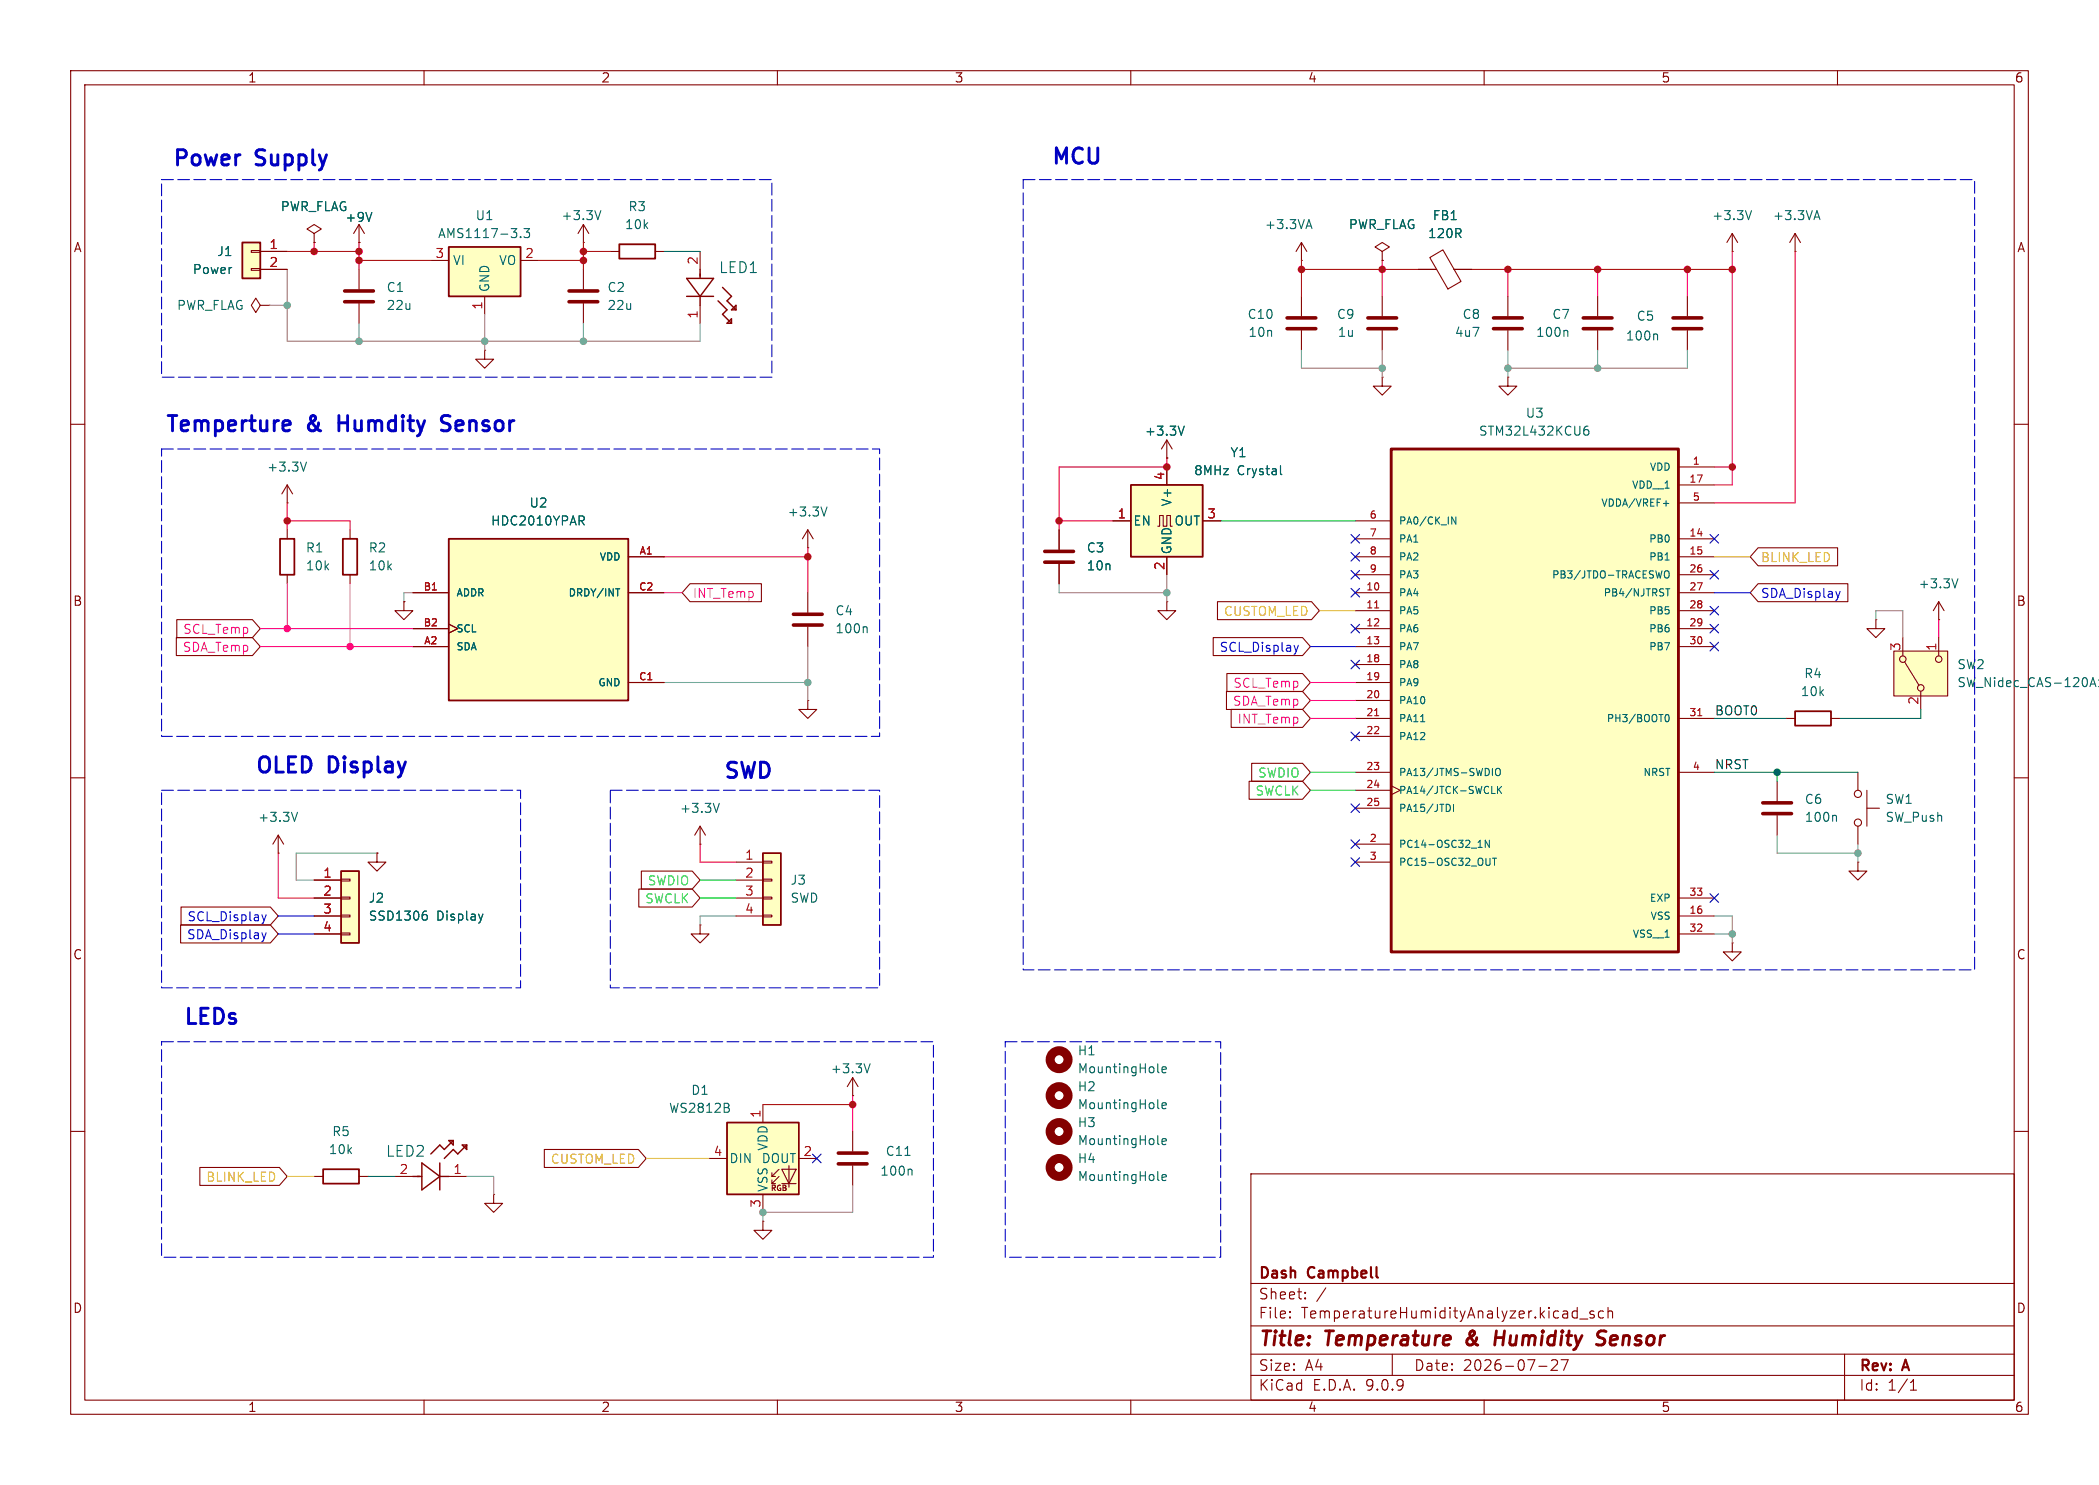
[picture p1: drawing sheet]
<svg xmlns="http://www.w3.org/2000/svg" width="297mm" height="210mm" viewBox="0 0 297 210" stroke-linecap="round" stroke-linejoin="round" font-family="sans-serif">
<g fill="none" stroke="#840000" stroke-width=".15">
<path d="M10 10h277v190h-277zM12 12h273v186h-273zM60 10v2M110 10v2M160 10v2M210 10v2M260 10v2M10 60h2M285 60h2M10 110h2M285 110h2M10 160h2"/>
<path d="M177 166h108v32h-108zM285 160h2M60 198v2M110 198v2M160 198v2M177 194.5h108M177 191.5h108M177 187.5h108M177 181.5h108M182.5 186.3h.1l-.1 .1M182.5 186.3v.1M182.5 185.5v.1"/>
<path d="M182.5 185.5h.1l-.1 .1M184.7 183.6v.1M184.7 183.6h-.1l.1 .1M184.7 182.8v.1M184.7 182.8h-.1l.1 .1M187.6 182.1l-1.3 2M197 191.5v3M210 198v2M217.7 193.2h1.2M220.3 192.4l.1 .2-.1 .3-.8 .9h.9M221.9 192.3l-.7 1.5M222.7 185.4l.5 .1"/>
<path d="M223.2 184.9v1.5M223.2 186.3l-.5 .1M223.5 186.5h1.2M225.5 185.5l-.3-.1-.2 .2v.2l.5 .2 .1 .1-.1 .2-.1 .1-.4-.1M226.9 185.5l-.4-.1-.3 .3v.4l.1 .2 .2 .1 .4-.1M227.5 185.5a.37 .37 0 0 1 .7 .1v.8M227.5 184.9v1.5M260 198v2M261 191.5v6.5M270.3 196.6h.9M270.3 195.5l.4-.4v1.5"/>
</g>
<path d="M207.7 189.4a.53 .53 0 0 0 0 .7M211.6 189.2h1.2M211.7 188.2l-.2 2M226.2 189.1l.6 .2a.49 .49 0 0 1 .3 .5 .49 .49 0 0 1-.5 .4h-.4M226.3 188.3l.2-.1 .8 .1" fill="none" stroke="#840000" stroke-width=".4"/>
<path d="M268 92.1h7.6v6.3h-7.6z" fill="#ffffc2"/>
<g fill="none" stroke="#840000" stroke-width=".15">
<path d="M165.1 64.8h.1M165.1 62.2l-.8 1.3M165.1 62.2l.8 1.3M165.1 62.2v2.6M268 92.1h7.6v6.3h-7.6zM269.2 90.2v2.5M269.5 93.6l2 3.3M271.8 97.8v2.5M274.3 90.2v2.5M53.3 120.7v1.2h1.3l-1.3 1.3-1.2-1.3h1.2M53.3 120.7h.1"/>
<circle cx="269.2" cy="93.2" r=".46"/>
<circle cx="271.8" cy="97.3" r=".46"/>
<circle cx="274.3" cy="93.2" r=".46"/>
</g>
<path d="M167.6 60.3l-.5 1.2M295.7 97.1l.4-1.3 .5 1.3M295.8 96.7h.6M296.9 97.1h.2M297.1 96.1l-.2 .1" fill="none" stroke="#006464" stroke-width=".15"/>
<path d="M160 68.6h10.2v10.1h-10.2z" fill="#ffffc2"/>
<path d="M160 68.6h10.2v10.1h-10.2z" fill="none" stroke="#840000" stroke-width=".25"/>
<path d="M184.1 36.8h.1M184.1 34.3l.8 1.3M184.1 34.3l-.7 1.3M184.1 34.3v2.5M200.7 38.1h2.6M202.3 36.4l1.9-1.1 2.5 4.5-1.8 1.1zM205.7 38.1h2.6M157.5 73.7h2.5M163.8 74.4h.3v-1.5h.5v1.5h.5v-1.5h.5v1.5h.3M165.1 66v2.6M165.1 78.7v2.6M170.2 73.7h2.5" fill="none" stroke="#840000" stroke-width=".15"/>
<path d="M184.9 32h.6M185.2 31.1l.4 1.2M181.2 65.9v1l.2 .2" fill="none" stroke="#006464" stroke-width=".15"/>
<path d="M196.8 63.5h40.7v71.1h-40.7z" fill="#ffffc2"/>
<path d="M196.8 63.5h40.7v71.1h-40.7z" fill="none" stroke="#840000" stroke-width=".41"/>
<g fill="none" stroke="#840000" stroke-width=".15">
<path d="M195.6 53.3v1.3h-1.3l1.3 1.3 1.2-1.3h-1.2M195.6 53.3h.1M195.6 41.9v2.8M195.6 46.7v2.8M213.4 53.3v1.3h-1.3l1.3 1.3 1.2-1.3h-1.2M213.4 53.3h.1M213.4 41.9v2.8M213.4 46.7v2.8M191.8 73.7h5M191.8 76.2h5M191.8 78.7h5M237.5 76.2h5.1"/>
<path d="M237.5 78.7h5.1M237.5 66h5.1M237.5 68.6h5.1M237.5 71.1h5.1M191.8 81.3h5M191.8 83.8h5M191.8 86.4h5M191.8 88.9h5M191.8 91.4h5M191.8 94h5M191.8 96.5h5M191.8 99.1h5"/>
<path d="M237.5 81.3h5.1M237.5 83.8h5.1M237.5 86.4h5.1M237.5 88.9h5.1M237.5 91.4h5.1M191.8 101.6h5M191.8 104.1h5M191.8 109.2h5M191.8 111.8h5M191.8 114.3h5M191.8 119.4h5M196.8 111.1l1.3 .7-1.3 .6"/>
<path d="M237.5 101.6h5.1M237.5 109.2h5.1M191.8 121.9h5M237.5 127h5.1M237.5 129.5h5.1M237.5 132.1h5.1M245.1 133.4v1.2h1.3l-1.3 1.3-1.3-1.3h1.3M245.1 133.4h.1"/>
</g>
<g fill="none" stroke="#006464" stroke-width=".15">
<path d="M205.4 73.1l.6 1v-1M224.7 60.3a.5 .5 0 0 0-.6 .5v.5l.1 .2h.4l.2-.1v-.4l-.1-.2h-.4l-.2 .2M235.4 71.2h.7M235.6 79.2h.6M235.6 80.8l.1-.1a.34 .34 0 0 1 .5 .4v.3a.34 .34 0 0 1-.4 .4 .34 .34 0 0 1-.3-.4v-.3zM235.7 83.3h.6M236 83.3v1M201 102.1h.6M205 113.8l.2 .4-.2 .5M205.7 113.7v1.1M209.1 119.8h.6M210.7 118.8v1l-.5-1v1"/>
<path d="M211.1 112.2h.5M211.2 108.7v1M211.8 108.7h.1a.34 .34 0 0 1 .4 .3v.3a.34 .34 0 0 1-.4 .4 .34 .34 0 0 1-.3-.4v-.3zM211.9 111.2v1M212 111.6l.5 .6M212.5 111.2l-.6 .6M235.6 101.4l.1-.3 .1-.1a.54 .54 0 0 1 .4 .6 .54 .54 0 0 1-.4 .5l-.1-.1-.1-.3M210.8 121.4v.8l-.1 .1M211.2 121.4h.6M211.5 121.4v1"/>
</g>
<path d="M194.5 86h.6M194.5 101.2h.6M240.2 101.2h.6" fill="none" stroke="#a90000" stroke-width=".15"/>
<path d="M193.5 45h4.1M193.5 46.5h4.1M211.3 45h4.1M211.3 46.5h4.1" fill="none" stroke="#840000" stroke-width=".51"/>
<path d="M48.3 123.2h2.5v10.2h-2.5z" fill="#ffffc2"/>
<path d="M48.3 123.2h2.5v10.2h-2.5z" fill="none" stroke="#840000" stroke-width=".25"/>
<g fill="none" stroke="#840000" stroke-width=".15">
<path d="M254 35.6h.1M254 33l-.8 1.3M254 33l.8 1.3M254 33v2.6M265.4 87.6v1.3h1.3l-1.3 1.3-1.2-1.3h1.2M265.4 87.6h.1M274.3 87.6h.1M274.3 85.1l-.7 1.3M274.3 85.1l.8 1.3M274.3 85.1v2.5M44.4 124.5h3.9M44.4 127h3.9"/>
<path d="M44.4 129.5h3.9M44.4 132.1h3.9M48.3 124.3h1.2v.3h-1.2zM48.3 126.9h1.2v.2h-1.2zM48.3 129.4h1.2v.3h-1.2zM48.3 132h1.2v.2h-1.2z"/>
</g>
<path d="M256.8 30.7h.6M257.1 29.8l.4 1.3M277 81.9l-.4 1.2M60 129.3h.2l.3 .3-.1 .4-.4 .1M60.1 128.8h.2M68.3 129.3l-.3 .8M163.8 166.8l.2 .1M164.4 166.5l.6-.1v-.2l-.4-.1-.2 .2 .1 .6h.5" fill="none" stroke="#006464" stroke-width=".15"/>
<circle cx="149.9" cy="165.1" r="1.27" fill="none" stroke="#840000" stroke-width="1.3"/>
<path d="M102.9 158.8h10.1v10.1h-10.1z" fill="#ffffc2"/>
<g fill="none" stroke="#840000" stroke-width=".15">
<path d="M99.1 119.4h.1M99.1 116.8l-.8 1.3M99.1 116.8l.7 1.3M99.1 116.8v2.6M251.5 110.5v2.8M251.5 115.3v2.8M99.1 130.8v1.3h1.2l-1.2 1.3-1.3-1.3h1.3M99.1 130.8h.1M262.9 121.9v1.3h1.3l-1.3 1.3-1.3-1.3h1.3M262.9 121.9h.1M107.9 156.2v2.6M120.6 154.9h.1"/>
<path d="M120.6 152.4l-.7 1.3M120.6 152.4l.8 1.3M120.6 152.4v2.5M69.8 168.9v1.3h1.3l-1.3 1.3-1.2-1.3h1.2M69.8 168.9h.1M100.3 163.8h2.6M107.9 172.7v1.3h1.3l-1.3 1.3-1.2-1.3h1.2M107.9 172.7h.1M107.9 168.9v2.6M109.2 166.4h.5M109.2 167.4h.5M110.2 165.4l-1 1v-.5"/>
<path d="M110.2 166.4l-1 1v-.5M110.6 165.4h2l-1 2zM110.6 167.4h2M111.6 164.8v3.1M113 163.8h2.6M120.6 160v2.8M120.6 164.8v2.8"/>
</g>
<path d="M102.9 158.8h10.1v10.1h-10.1z" fill="none" stroke="#840000" stroke-width=".25"/>
<path d="M101.8 113.6l-.4 1.3M259.7 115.3l.2 .2v.6M103.1 156.7l.1 .2-.1 .3M103.1 156.1v.4M123.1 150.4l-.4 1.3M163.8 151.5l.2 .2M164.4 151.3l.6-.1v-.3h-.4l-.2 .1 .1 .6h.5M128.1 163.4h.7M128.9 165.3l.1 .2v.7" fill="none" stroke="#006464" stroke-width=".15"/>
<path d="M249.4 113.5h4.1M249.4 115.1h4.1M118.6 163.1h4.1M118.6 164.6h4.1" fill="none" stroke="#840000" stroke-width=".51"/>
<circle cx="149.9" cy="149.9" r="1.27" fill="none" stroke="#840000" stroke-width="1.3"/>
<path d="M107.9 120.7h2.6v10.1h-2.6z" fill="#ffffc2"/>
<path d="M254 100.6h5.1v2h-5.1zM107.9 120.7h2.6v10.1h-2.6z" fill="none" stroke="#840000" stroke-width=".25"/>
<g fill="none" stroke="#840000" stroke-width=".15">
<path d="M50.8 38.1v2.8M50.8 42.9v2.8M40.6 71.1h.1M40.6 68.6l-.7 1.3M40.6 68.6l.8 1.3M40.6 68.6v2.5M114.3 99.1v1.2h1.3l-1.3 1.3-1.3-1.3h1.3M114.3 99.1h.1M252.7 101.6h1.3M259.1 101.6h1.2M262.9 109.2v2.6M262.9 116.8v2.6"/>
<path d="M264.2 114.3h1.7M264.2 111.8v5M104.1 121.9h3.8M104.1 124.5h3.8M104.1 127h3.8M104.1 129.5h3.8M107.9 121.8h1.3v.2h-1.3zM107.9 124.3h1.3v.3h-1.3zM107.9 126.9h1.3v.2h-1.3zM107.9 129.4h1.3v.3h-1.3z"/>
<circle cx="262.9" cy="112.3" r=".51"/>
<circle cx="262.9" cy="116.3" r=".51"/>
</g>
<g fill="none" stroke="#840000" stroke-width="1.3">
<circle cx="149.9" cy="154.9" r="1.27"/>
<circle cx="149.9" cy="160" r="1.27"/>
</g>
<path d="M43.4 65.3l-.5 1.3M163.8 156.6l.2 .2M164.4 156.4l.6-.2v-.2l-.4-.1-.2 .2 .1 .6h.5M163.8 161.7l.2 .2M164.4 161.4l.6-.1v-.2l-.4-.1-.2 .2 .1 .6h.5" fill="none" stroke="#006464" stroke-width=".15"/>
<path d="M48.8 41.1h4M48.8 42.7h4" fill="none" stroke="#840000" stroke-width=".51"/>
<path d="M63.5 76.2h25.4v22.9h-25.4z" fill="#ffffc2"/>
<path d="M39.6 76.2h2.1v5.1h-2.1zM48.5 76.2h2v5.1h-2zM63.5 76.2h25.4v22.9h-25.4z" fill="none" stroke="#840000" stroke-width=".25"/>
<g fill="none" stroke="#840000" stroke-width=".15">
<path d="M82.5 34.3h.1M82.5 31.8l-.7 1.2M82.5 31.8l.8 1.2M82.5 31.8v2.5M82.5 38.1v2.8M99.1 35.6v2.5M36.8 43.2l-.6-1-.6 1 .6 1 .6-1h1.3M38.1 43.2h.1M82.5 42.9v2.8M99.1 43.2v2.5M184.1 41.9v2.8M184.1 46.7v2.8"/>
<path d="M40.6 74.9v1.3M49.5 74.9v1.3M88.9 78.7h5.1M114.3 77.5h.1M114.3 74.9l-.8 1.3M114.3 74.9l.8 1.3M114.3 74.9v2.6M40.6 81.3v1.3M49.5 81.3v1.3M57.1 85.1v1.3h1.3l-1.3 1.2-1.2-1.2h1.2M57.1 85.1h.1M58.4 83.8h5.1"/>
<path d="M58.4 88.9h5.1M58.4 91.4h5.1M63.5 88.3l1.3 .6-1.3 .6M88.9 83.8h5.1M88.9 96.5h5.1"/>
</g>
<path d="M85 29.8l-.4 1.3M82.2 73.6l.5 .6M82.4 73l.3 .2-.1 .3-.2 .1M117 71.7l-.4 1.3M87.1 83.3h.6" fill="none" stroke="#006464" stroke-width=".15"/>
<path d="M80.5 41.1h4.1M80.5 42.7h4.1M182.1 45h4.1M182.1 46.5h4.1" fill="none" stroke="#840000" stroke-width=".51"/>
<path d="M97.2 39.4h3.8l-1.9 2.5zM99.1 38.1v1.3M97.2 41.9h3.8M99.1 41.9v1.3M101.6 42.5l1.3 1.3-.7 .7 1.3 1.2M102.2 40.6l1.3 1.3-.6 .6 1.2 1.3M102.9 45.7l.6-.6v.6zM103.5 43.8l.6-.6v.6z" fill="none" stroke="#840000" stroke-width=".2"/>
<path d="M34.3 34.3h2.5v5.1h-2.5z" fill="#ffffc2"/>
<path d="M34.3 34.3h2.5v5.1h-2.5z" fill="none" stroke="#840000" stroke-width=".25"/>
<path d="M35.6 35.4h1.2v.3h-1.2zM35.6 38h1.2v.2h-1.2zM36.8 35.6h3.8M36.8 38.1h3.8" fill="none" stroke="#840000" stroke-width=".15"/>
<path d="M63.5 34.9h10.2v7h-10.2z" fill="#ffffc2"/>
<path d="M63.5 34.9h10.2v7h-10.2zM87.6 34.5h5.1v2.1h-5.1zM45.7 165.4h5.1v2h-5.1z" fill="none" stroke="#840000" stroke-width=".25"/>
<g fill="none" stroke="#840000" stroke-width=".15">
<path d="M36.8 35.6h3.8M36.8 38.1h3.8M44.4 33l1.1-.6-1.1-.6-1 .6 1 .6v1.3M44.4 34.3h.1M50.8 34.3h.1M50.8 31.8l-.8 1.2M50.8 31.8l.8 1.2M50.8 31.8v2.5M61 36.8h2.5M73.7 36.8h2.5M86.4 35.6h1.2M92.7 35.6h1.3"/>
<path d="M195.6 35.6l-1-.7 1-.6 1 .6-1 .7v1.2M195.6 36.8h.1M200.7 38.1h2.5M205.7 38.1h2.6M245.1 35.6h.1M245.1 33l.8 1.3M245.1 33l-.8 1.3M245.1 33v2.6M68.6 49.5v1.3h1.2l-1.2 1.3-1.3-1.3h1.3M68.6 49.5h.1M68.6 41.9v2.6M226.1 41.9v2.8"/>
<path d="M226.1 46.7v2.8M238.8 41.9v2.8M238.8 46.7v2.8M88.9 78.7h5.1M149.9 74.9v2.8M149.9 79.8v2.8M157.5 73.7h2.5M165.1 64.8h.1M165.1 66v2.6M165.1 78.7v2.6M170.2 73.7h2.5M248.8 77.5h11.2v2.5h-11.2l-1.2-1.3z"/>
<path d="M25 90.2h10.7l1.1 1.2-1.1 1.3h-10.7zM25 87.6h10.7l1.1 1.3-1.1 1.3h-10.7zM57.1 85.1h.1M58.4 83.8h5.1M58.4 88.9h5.1M58.4 91.4h5.1M63.5 88.3l1.3 .6-1.3 .6M88.9 83.8h5.1M88.9 96.5h5.1M97.6 82.5h10.1v2.6h-10.1l-1.1-1.3zM114.3 83.8v2.8M114.3 88.6v2.8"/>
<path d="M165.1 85.1v1.3h1.3l-1.3 1.2-1.3-1.2h1.3M165.1 85.1h.1M171.7 90.2h12.6l1.1 1.2-1.1 1.3h-12.6zM172.3 85.1h13.3l1.1 1.3-1.1 1.2h-13.3zM173.5 97.8h10.8l1.1 1.3-1.1 1.2h-10.8zM173.6 95.2h10.7l1.1 1.3-1.1 1.3h-10.7zM248.8 82.5h12.7v2.6h-12.7l-1.2-1.3zM39.4 118.1l-.8 1.3M39.4 118.1l.7 1.3M39.4 118.1v2.6M174.2 100.3h10.1l1.1 1.3-1.1 1.3h-10.1zM176.7 110.5h7.6l1.1 1.3-1.1 1.2h-7.6z"/>
<path d="M177.1 107.9h7.2l1.1 1.3-1.1 1.3h-7.2zM25.6 130.8h12.7l1.1 1.3-1.1 1.3h-12.7zM25.6 128.3h12.7l1.1 1.2-1.1 1.3h-12.7zM39.4 120.7h.1M44.4 124.5h3.9M44.4 127h3.9M44.4 129.5h3.9M44.4 132.1h3.9M53.3 120.7h.1M90.4 125.7h7.5l1.2 1.3-1.2 1.3h-7.5zM90.7 123.2h7.2l1.2 1.3-1.2 1.2h-7.2zM28.3 165.1h11.2l1.1 1.3-1.1 1.2h-11.2z"/>
<path d="M44.4 166.4h1.3M50.8 166.4h1.3M55.9 166.4h2.5M63.5 166.4h2.5M77 162.6h13.3l1.1 1.2-1.1 1.3h-13.3z"/>
</g>
<g fill="none" stroke="#006464" stroke-width=".15">
<path d="M52.6 30l-.4 1.3M73.7 33.5v.1M74.1 32.3h.8l-.4 .5 .4 .1v.6l-.2 .1h-.4l-.2-.1M247.8 29.8l-.4 1.3M221.7 46.7l.1 .2v.7M234.4 47.2l.1 .2v.7M82.2 73.6l.5 .6M82.4 73l.3 .2-.1 .3-.2 .1M167.6 60.3l-.5 1.2M181.2 65.9v1l.2 .2M87.1 83.3h.6M122.5 88.6l.2 .2v.7"/>
<path d="M42.1 114.9l-.4 1.2M60 129.3h.2l.3 .3-.1 .4-.4 .1M60.1 128.8h.2M68.3 129.3l-.3 .8"/>
</g>
<path d="M58.4 166.4h1.3M59.7 164.5l2.5 1.9-2.5 1.9zM62.2 166.4h1.3M62.2 164.5v3.8M63.5 161.3h.6v.6zM64.1 161.3l-1.2 1.3-.7-.7-1.2 1.3M65.4 161.9h.6v.7zM66 161.9l-1.2 1.3-.7-.6-1.2 1.2" fill="none" stroke="#840000" stroke-width=".2"/>
<path d="M224 45h4.1M224 46.5h4.1M236.7 45h4.1M236.7 46.5h4.1M147.8 78h4.1M147.8 79.5h4.1M112.3 86.9h4M112.3 88.4h4" fill="none" stroke="#840000" stroke-width=".51"/>
<path d="M183.1 91.3l.3 .8M183.4 92.1l-.1 .3M183.7 91.3l-.3 .8M185.4 91.4h6.4M242.6 83.8h5M260.4 83.6l-.3 .9M37.1 129.4l.3 .8M37.4 130.2l-.2 .3M37.7 129.4l-.3 .8M37.7 131.9l-.3 .9M39.4 132.1h5M39.4 129.5h5" fill="none" stroke="#000ddb" stroke-width=".15"/>
<g fill="none" stroke="#ff0019" stroke-width=".15">
<path d="M40.6 35.6h10.2M44.4 34.3v1.3M50.8 36.8h10.2M50.8 34.3v3.8M76.2 36.8h6.3M82.5 35.6h3.9M82.5 34.3v3.8M184.1 38.1h16.6M184.1 36.8v5.1M195.6 36.8v5.1M208.3 38.1h36.8M213.4 38.1v3.8"/>
<path d="M226.1 38.1v3.8M238.8 38.1v3.8M245.1 35.6v33h-2.5M254 35.6v35.5h-11.4M40.6 71.1v3.8M40.6 73.7h8.9v1.2M94 78.7h20.3M114.3 77.5v6.3M149.9 73.7h7.6M165.1 64.8v1.2h-15.2v8.9M242.6 66h2.5M274.3 87.6v2.6"/>
<path d="M99.1 119.4v2.5h5M39.4 120.7v6.3h5M107.9 156.2h12.7M120.6 154.9v5.1"/>
</g>
<g fill="none" stroke="#818181" stroke-width=".15">
<path d="M40.6 38.1v10.2h58.5v-2.6M38.1 43.2h2.5M50.8 45.7v2.6M68.6 44.5v5M82.5 45.7v2.6M184.1 49.5v2.6h11.5M195.6 49.5v3.8M213.4 49.5v3.8M226.1 49.5v2.6M238.8 49.5v2.6h-25.4M58.4 83.8h-1.3v1.3M94 96.5h20.3"/>
<path d="M114.3 91.4v7.7M149.9 82.6v1.2h15.2M165.1 81.3v3.8M265.4 87.6v-1.2h3.8v3.8M251.5 118.1v2.6h11.4M262.9 119.4v2.5M53.3 120.7h-11.4v3.8h2.5M104.1 129.5h-5v1.3M242.6 129.5h2.5v3.9M242.6 132.1h2.5M66 166.4h3.8v2.5M120.6 167.6v3.9h-12.7v1.2"/>
</g>
<path d="M36.8 91.4h21.6M36.8 88.9h21.6M40.6 82.6v6.3M49.5 82.6v8.8M94 83.8h2.5M185.4 99.1h6.4M185.4 96.5h6.4M185.4 101.6h6.4" fill="none" stroke="#ff00f7" stroke-width=".15"/>
<path d="M242.6 78.7h5M186.7 86.4h5.1M40.6 166.4h3.8M91.4 163.8h8.9" fill="none" stroke="#deac00" stroke-width=".15"/>
<path d="M94 35.6h5.1M172.7 73.7h19.1M242.6 101.6h10.1M242.6 109.2h20.3M251.5 109.2v1.3M271.8 100.3v1.3h-11.5M52.1 166.4h3.8" fill="none" stroke="#009600" stroke-width=".15"/>
<path d="M185.4 111.8h6.4M185.4 109.2h6.4M99.1 127h5M99.1 124.5h5" fill="none" stroke="#00f128" stroke-width=".15"/>
<g fill="none" stroke="#000084" stroke-width=".15">
<path d="M191.2 75.6l1.2 1.2M191.2 78.1l1.2 1.2M192.4 75.6l-1.2 1.2M192.4 78.1l-1.2 1.2M242 75.6l1.2 1.2M243.2 75.6l-1.2 1.2M191.2 93.4l1.2 1.2M191.2 88.3l1.2 1.2M191.2 80.7l1.2 1.2M191.2 83.2l1.2 1.2M192.4 93.4l-1.2 1.2M192.4 88.3l-1.2 1.2"/>
<path d="M192.4 80.7l-1.2 1.2M192.4 83.2l-1.2 1.2M242 85.8l1.2 1.2M242 80.7l1.2 1.2M242 88.3l1.2 1.2M242 90.8l1.2 1.2M243.2 85.8l-1.2 1.2M243.2 80.7l-1.2 1.2M243.2 88.3l-1.2 1.2M243.2 90.8l-1.2 1.2M191.2 113.7l1.2 1.2M191.2 118.8l1.2 1.2"/>
<path d="M191.2 103.5l1.2 1.2M192.4 113.7l-1.2 1.2M192.4 118.8l-1.2 1.2M192.4 103.5l-1.2 1.2M191.2 121.3l1.2 1.2M192.4 121.3l-1.2 1.2M242 126.4l1.2 1.2M243.2 126.4l-1.2 1.2M115 163.2l1.2 1.2M116.2 163.2l-1.2 1.2"/>
</g>
<path d="M40.3 59.5l.7 .1 .1 .4-1.1 .2M63.4 58.8h-.5a.52 .52 0 0 0-.5 .5 .52 .52 0 0 0 .5 .5l.4 .1M41 60.8l-.7 .1M62.4 60.8l.9 .1" fill="none" stroke="#0000c2" stroke-width=".41"/>
<path d="M22.9 25.4h86.3v27.9h-86.3zM144.8 25.4h134.6v111.8h-134.6zM22.9 63.5h101.6v40.6h-101.6zM22.9 111.8h50.8v27.9h-50.8zM86.4 111.8h38.1v27.9h-38.1zM22.9 147.3h109.2v30.5h-109.2zM142.2 147.3h30.5v30.5h-30.5z" fill="none" stroke="#0000c2" stroke-width=".15" stroke-dasharray="1.7 .6"/>
<circle cx="251.5" cy="109.2" r=".46" fill="#009600" stroke="#009600" stroke-width=".15"/>
<g fill="#818181" stroke="#818181" stroke-width=".15">
<circle cx="262.9" cy="120.7" r=".46"/>
<circle cx="213.4" cy="52.1" r=".46"/>
<circle cx="195.6" cy="52.1" r=".46"/>
<circle cx="165.1" cy="83.8" r=".46"/>
<circle cx="226.1" cy="52.1" r=".46"/>
<circle cx="245.1" cy="132.1" r=".46"/>
<circle cx="68.6" cy="48.3" r=".46"/>
<circle cx="40.6" cy="43.2" r=".46"/>
<circle cx="114.3" cy="96.5" r=".46"/>
<circle cx="82.5" cy="48.3" r=".46"/>
<circle cx="107.9" cy="171.5" r=".46"/>
<circle cx="50.8" cy="48.3" r=".46"/>
</g>
<g fill="#ff0019" stroke="#ff0019" stroke-width=".15">
<circle cx="184.1" cy="38.1" r=".46"/>
<circle cx="195.6" cy="38.1" r=".46"/>
<circle cx="238.8" cy="38.1" r=".46"/>
<circle cx="245.1" cy="38.1" r=".46"/>
<circle cx="226.1" cy="38.1" r=".46"/>
<circle cx="213.4" cy="38.1" r=".46"/>
<circle cx="245.1" cy="66" r=".46"/>
<circle cx="165.1" cy="66" r=".46"/>
<circle cx="40.6" cy="73.7" r=".46"/>
<circle cx="114.3" cy="78.7" r=".46"/>
<circle cx="149.9" cy="73.7" r=".46"/>
<circle cx="82.5" cy="36.8" r=".46"/>
<circle cx="82.5" cy="35.6" r=".46"/>
<circle cx="120.6" cy="156.2" r=".46"/>
<circle cx="50.8" cy="35.6" r=".46"/>
<circle cx="44.4" cy="35.6" r=".46"/>
<circle cx="50.8" cy="36.8" r=".46"/>
</g>
<g fill="#ff00f7" stroke="#ff00f7" stroke-width=".15">
<circle cx="40.6" cy="88.9" r=".46"/>
<circle cx="49.5" cy="91.4" r=".46"/>
</g>
<g font-size="3" fill="#0000c2">
<text x="148.6" y="23.8">MCU</text>
<text x="24.2" y="24">Power</text>
<text x="36.2" y="24">Supply</text>
<text x="23.2" y="61.6">Temperture</text>
<text x="43.5" y="61.6">&amp;</text>
<text x="48.6" y="61.6">Humdity</text>
<text x="64" y="61.6">Sensor</text>
<text x="35.9" y="109.9">OLED</text>
<text x="46.5" y="109.9">Display</text>
<text x="102.2" y="110.7">SWD</text>
<text x="25.8" y="145.5">LEDs</text>
</g>
<g font-size="2.8" fill="#840000">
<text x="178" y="190.9">Title:</text>
<text x="187.7" y="190.9">Temperature</text>
<text x="208.4" y="190.9">&amp;</text>
<text x="213.2" y="190.9">Humidity</text>
<text x="228.4" y="190.9">Sensor</text>
</g>
<g font-size="2.1" fill="#006464">
<text x="101.7" y="38.8">LED1</text>
<text x="54.5" y="163.8">LED2</text>
</g>
<g font-size="2.1" fill="#840000">
<text x="178" y="184">Sheet:</text>
<text x="178" y="181.2">Dash</text>
<text x="185.2" y="181.2">Campbell</text>
<text x="178" y="186.7">File:</text>
<text x="184.1" y="186.7">TemperatureHumidityAnalyzer.kicad_sch</text>
<text x="178" y="196.9">KiCad</text>
<text x="178" y="194.1">Size:</text>
<text x="184.7" y="194.1">A4</text>
<text x="185.7" y="196.9">E.D.A.</text>
<text x="193.3" y="196.9">9.0.9</text>
<text x="200" y="194.1">Date:</text>
<text x="207" y="194.1">2026-07-27</text>
<text x="263" y="194.3">Rev:</text>
<text x="263" y="196.9">Id:</text>
<text x="267.1" y="196.9">1/1</text>
<text x="269.4" y="194.3">A</text>
</g>
<g font-size="1.8" fill="#840000">
<text x="35" y="11.9">1</text>
<text x="85" y="11.9">2</text>
<text x="135" y="11.9">3</text>
<text x="185" y="11.9">4</text>
<text x="235" y="11.9">5</text>
<text x="285" y="11.9">6</text>
<text x="10.3" y="35.9">A</text>
<text x="285.3" y="35.9">A</text>
<text x="10.3" y="85.9">B</text>
<text x="285.3" y="85.9">B</text>
<text x="10.3" y="135.9">C</text>
<text x="285.3" y="135.9">C</text>
<text x="10.3" y="185.9">D</text>
<text x="285.3" y="185.9">D</text>
<text x="35" y="199.9">1</text>
<text x="85" y="199.9">2</text>
<text x="135" y="199.9">3</text>
<text x="185" y="199.9">4</text>
<text x="235" y="199.9">5</text>
<text x="285" y="199.9">6</text>
</g>
<g font-size="1.8" fill="#a90000">
<text x="38" y="35.3">1</text>
<text x="38" y="37.8">2</text>
<text x="61.5" y="36.6">3</text>
<text x="74.2" y="36.6">2</text>
<text x="98.8" y="37.5" transform="rotate(-90 98.8 37.5)">2</text>
<text x="68.3" y="43.9" transform="rotate(-90 68.3 43.9)">1</text>
<text x="98.8" y="45.2" transform="rotate(-90 98.8 45.2)">1</text>
<text x="164.8" y="68" transform="rotate(-90 164.8 68)">4</text>
<text x="158" y="73.4">1</text>
<text x="170.7" y="73.4">3</text>
<text x="164.8" y="80.7" transform="rotate(-90 164.8 80.7)">2</text>
<text x="269" y="92.1" transform="rotate(-90 269 92.1)">3</text>
<text x="274.1" y="92.1" transform="rotate(-90 274.1 92.1)">1</text>
<text x="271.5" y="99.8" transform="rotate(-90 271.5 99.8)">2</text>
<text x="45.6" y="124.2">1</text>
<text x="105.3" y="121.7">1</text>
<text x="105.3" y="124.2">2</text>
<text x="45.6" y="126.7">2</text>
<text x="45.6" y="129.3">3</text>
<text x="45.6" y="131.8">4</text>
<text x="105.3" y="126.7">3</text>
<text x="105.3" y="129.3">4</text>
<text x="107.7" y="158.2" transform="rotate(-90 107.7 158.2)">1</text>
<text x="56.4" y="166.1">2</text>
<text x="64.1" y="166.1">1</text>
<text x="100.9" y="163.6">4</text>
<text x="113.6" y="163.6">2</text>
<text x="107.7" y="170.9" transform="rotate(-90 107.7 170.9)">3</text>
</g>
<g font-size="1.8" fill="#006464">
<text x="39.6" y="30.1">PWR_FLAG</text>
<text x="48.8" y="31.6">+9V</text>
<text x="61.9" y="33.9">AMS1117-3.3</text>
<text x="67.2" y="31.3">U1</text>
<text x="79.4" y="31.3">+3.3V</text>
<text x="88.3" y="32.6">10k</text>
<text x="88.8" y="30.1">R3</text>
<text x="178.9" y="32.6">+3.3VA</text>
<text x="190.8" y="32.6">PWR_FLAG</text>
<text x="202" y="33.9">120R</text>
<text x="202.6" y="31.3">FB1</text>
<text x="242.2" y="31.3">+3.3V</text>
<text x="250.8" y="31.3">+3.3VA</text>
<text x="27.2" y="39">Power</text>
<text x="30.6" y="36.4">J1</text>
<text x="54.6" y="41.5">C1</text>
<text x="64" y="37.7">VI</text>
<text x="69.4" y="41.4" transform="rotate(-90 69.4 41.4)">GND</text>
<text x="70.5" y="37.7">VO</text>
<text x="85.9" y="41.5">C2</text>
<text x="25" y="44">PWR_FLAG</text>
<text x="54.6" y="44">22u</text>
<text x="85.9" y="44">22u</text>
<text x="176.4" y="45.3">C10</text>
<text x="176.6" y="47.9">10n</text>
<text x="189.1" y="45.3">C9</text>
<text x="189.2" y="47.9">1u</text>
<text x="205.8" y="47.9">4u7</text>
<text x="206.9" y="45.3">C8</text>
<text x="217.3" y="47.9">100n</text>
<text x="219.6" y="45.3">C7</text>
<text x="231.5" y="45.6">C5</text>
<text x="230" y="48.4">100n</text>
<text x="215.8" y="59.3">U3</text>
<text x="161.9" y="61.8">+3.3V</text>
<text x="174" y="64.9">Y1</text>
<text x="209.2" y="61.8">STM32L432KCU6</text>
<text x="37.7" y="66.9">+3.3V</text>
<text x="74.8" y="72">U2</text>
<text x="166" y="71.7" transform="rotate(-90 166 71.7)">V+</text>
<text x="168.9" y="67.4">8MHz</text>
<text x="175.1" y="67.4">Crystal</text>
<text x="69.4" y="74.5">HDC2010YPAR</text>
<text x="111.4" y="73.3">+3.3V</text>
<text x="160.3" y="74.5">EN</text>
<text x="166.1" y="74.5">OUT</text>
<text x="43.2" y="78.3">R1</text>
<text x="43.2" y="80.9">10k</text>
<text x="52.1" y="78.3">R2</text>
<text x="52.1" y="80.9">10k</text>
<text x="153.7" y="78.3">C3</text>
<text x="153.7" y="80.9">10n</text>
<text x="166" y="78.5" transform="rotate(-90 166 78.5)">GND</text>
<text x="271.4" y="83.4">+3.3V</text>
<text x="118.1" y="87.2">C4</text>
<text x="118.1" y="89.8">100n</text>
<text x="276.9" y="94.8">SW2</text>
<text x="254.7" y="98.7">10k</text>
<text x="255.2" y="96.1">R4</text>
<text x="276.9" y="97.4">SW_Nidec_CAS-120A1</text>
<text x="255.3" y="113.9">C6</text>
<text x="266.7" y="113.9">SW1</text>
<text x="36.4" y="116.4">+3.3V</text>
<text x="96.1" y="115.2">+3.3V</text>
<text x="255.3" y="116.4">100n</text>
<text x="266.7" y="116.4">SW_Push</text>
<text x="111.8" y="125.3">J3</text>
<text x="52.1" y="127.9">J2</text>
<text x="52.1" y="130.4">SSD1306</text>
<text x="61.8" y="130.4">Display</text>
<text x="111.8" y="127.9">SWD</text>
<text x="152.4" y="149.5">H1</text>
<text x="97.7" y="155">D1</text>
<text x="117.5" y="152">+3.3V</text>
<text x="152.4" y="152">MountingHole</text>
<text x="152.4" y="154.5">H2</text>
<text x="46.9" y="160.9">R5</text>
<text x="94.6" y="157.6">WS2812B</text>
<text x="152.4" y="157.1">MountingHole</text>
<text x="152.4" y="159.6">H3</text>
<text x="46.4" y="163.4">10k</text>
<text x="103.1" y="164.7">DIN</text>
<text x="107.7" y="164.7">DOUT</text>
<text x="108.8" y="162.8" transform="rotate(-90 108.8 162.8)">VDD</text>
<text x="124.5" y="166.5">100n</text>
<text x="125.2" y="163.7">C11</text>
<text x="152.4" y="164.7">H4</text>
<text x="152.4" y="167.2">MountingHole</text>
<text x="152.4" y="162.2">MountingHole</text>
<text x="108.8" y="168.7" transform="rotate(-90 108.8 168.7)">VSS</text>
</g>
<g font-size="1.8" fill="#deac00">
<text x="249.1" y="79.7">BLINK_LED</text>
<text x="173.1" y="87.3">CUSTOM_LED</text>
<text x="29.1" y="167.3">BLINK_LED</text>
<text x="77.8" y="164.8">CUSTOM_LED</text>
</g>
<g font-size="1.8" fill="#ff00f7">
<text x="25.8" y="89.9">SCL_Temp</text>
<text x="97.9" y="84.8">INT_Temp</text>
<text x="25.8" y="92.4">SDA_Temp</text>
<text x="174.4" y="100">SDA_Temp</text>
<text x="174.4" y="97.5">SCL_Temp</text>
<text x="175" y="102.6">INT_Temp</text>
</g>
<g font-size="1.8" fill="#000ddb">
<text x="249.1" y="84.8">SDA_Display</text>
<text x="172.5" y="92.4">SCL_Display</text>
<text x="26.4" y="130.5">SCL_Display</text>
<text x="26.4" y="133">SDA_Display</text>
</g>
<g font-size="1.8" fill="#0f0f0f">
<text x="242.6" y="101.3">BOOT0</text>
<text x="242.6" y="108.9">NRST</text>
</g>
<g font-size="1.8" fill="#00f128">
<text x="177.6" y="112.7">SWCLK</text>
<text x="177.9" y="110.2">SWDIO</text>
<text x="91.6" y="125.4">SWDIO</text>
<text x="91.2" y="128">SWCLK</text>
</g>
<g font-size="1.4" fill="#a90000">
<text x="239.4" y="65.8">1</text>
<text x="238.9" y="68.3">17</text>
<text x="239.4" y="70.9">5</text>
<text x="193.7" y="73.4">6</text>
<text x="193.7" y="75.9">7</text>
<text x="238.9" y="75.9">14</text>
<text x="59.8" y="83.6">B1</text>
<text x="90.3" y="83.6">C2</text>
<text x="90.4" y="78.5">A1</text>
<text x="193.2" y="83.6">10</text>
<text x="193.7" y="78.5">8</text>
<text x="193.7" y="81">9</text>
<text x="238.9" y="78.5">15</text>
<text x="238.9" y="81">26</text>
<text x="238.9" y="83.6">27</text>
<text x="59.8" y="88.6">B2</text>
<text x="193.2" y="86.1">11</text>
<text x="193.2" y="88.6">12</text>
<text x="238.9" y="86.1">28</text>
<text x="238.9" y="88.6">29</text>
<text x="59.9" y="91.2">A2</text>
<text x="193.2" y="91.2">13</text>
<text x="193.2" y="93.7">18</text>
<text x="238.9" y="91.2">30</text>
<text x="90.3" y="96.3">C1</text>
<text x="193.2" y="96.3">19</text>
<text x="193.2" y="98.8">20</text>
<text x="193.2" y="101.3">21</text>
<text x="238.9" y="101.3">31</text>
<text x="193.2" y="103.9">22</text>
<text x="193.2" y="109">23</text>
<text x="193.2" y="111.5">24</text>
<text x="239.4" y="109">4</text>
<text x="193.2" y="114">25</text>
<text x="193.7" y="119.1">2</text>
<text x="193.7" y="121.7">3</text>
<text x="238.9" y="126.7">33</text>
<text x="238.9" y="129.3">16</text>
<text x="238.9" y="131.8">32</text>
</g>
<g font-size="1.4" fill="#006464">
<text x="226.4" y="71.9">VDDA/VREF+</text>
<text x="230.8" y="69.3">VDD__1</text>
<text x="233.3" y="66.8">VDD</text>
<text x="197.9" y="74.4">PA0/CK_IN</text>
<text x="197.9" y="76.9">PA1</text>
<text x="233.2" y="76.9">PB0</text>
<text x="84.7" y="79.5">VDD</text>
<text x="197.9" y="79.5">PA2</text>
<text x="197.9" y="82">PA3</text>
<text x="219.5" y="82">PB3/JTDO-TRACESWO</text>
<text x="233.2" y="79.5">PB1</text>
<text x="64.5" y="84.6">ADDR</text>
<text x="64.5" y="89.6">SCL</text>
<text x="80.3" y="84.6">DRDY/INT</text>
<text x="197.9" y="84.6">PA4</text>
<text x="197.9" y="87.1">PA5</text>
<text x="197.9" y="89.6">PA6</text>
<text x="226.8" y="84.6">PB4/NJTRST</text>
<text x="233.2" y="87.1">PB5</text>
<text x="233.2" y="89.6">PB6</text>
<text x="64.5" y="92.2">SDA</text>
<text x="197.9" y="92.2">PA7</text>
<text x="197.9" y="94.7">PA8</text>
<text x="233.2" y="92.2">PB7</text>
<text x="84.5" y="97.3">GND</text>
<text x="197.9" y="97.3">PA9</text>
<text x="197.9" y="99.8">PA10</text>
<text x="197.9" y="102.3">PA11</text>
<text x="197.9" y="104.9">PA12</text>
<text x="227.2" y="102.3">PH3/BOOT0</text>
<text x="197.9" y="110">PA13/JTMS-SWDIO</text>
<text x="197.9" y="112.5">PA14/JTCK-SWCLK</text>
<text x="232.4" y="110">NRST</text>
<text x="197.9" y="115">PA15/JTDI</text>
<text x="197.9" y="120.1">PC14-OSC32_1N</text>
<text x="197.9" y="122.7">PC15-OSC32_OUT</text>
<text x="233.3" y="127.7">EXP</text>
<text x="233.4" y="130.3">VSS</text>
<text x="230.9" y="132.8">VSS__1</text>
</g>
<text font-size="1.1" fill="#840000" x="108.9" y="168.6">RGB</text>
</svg>
